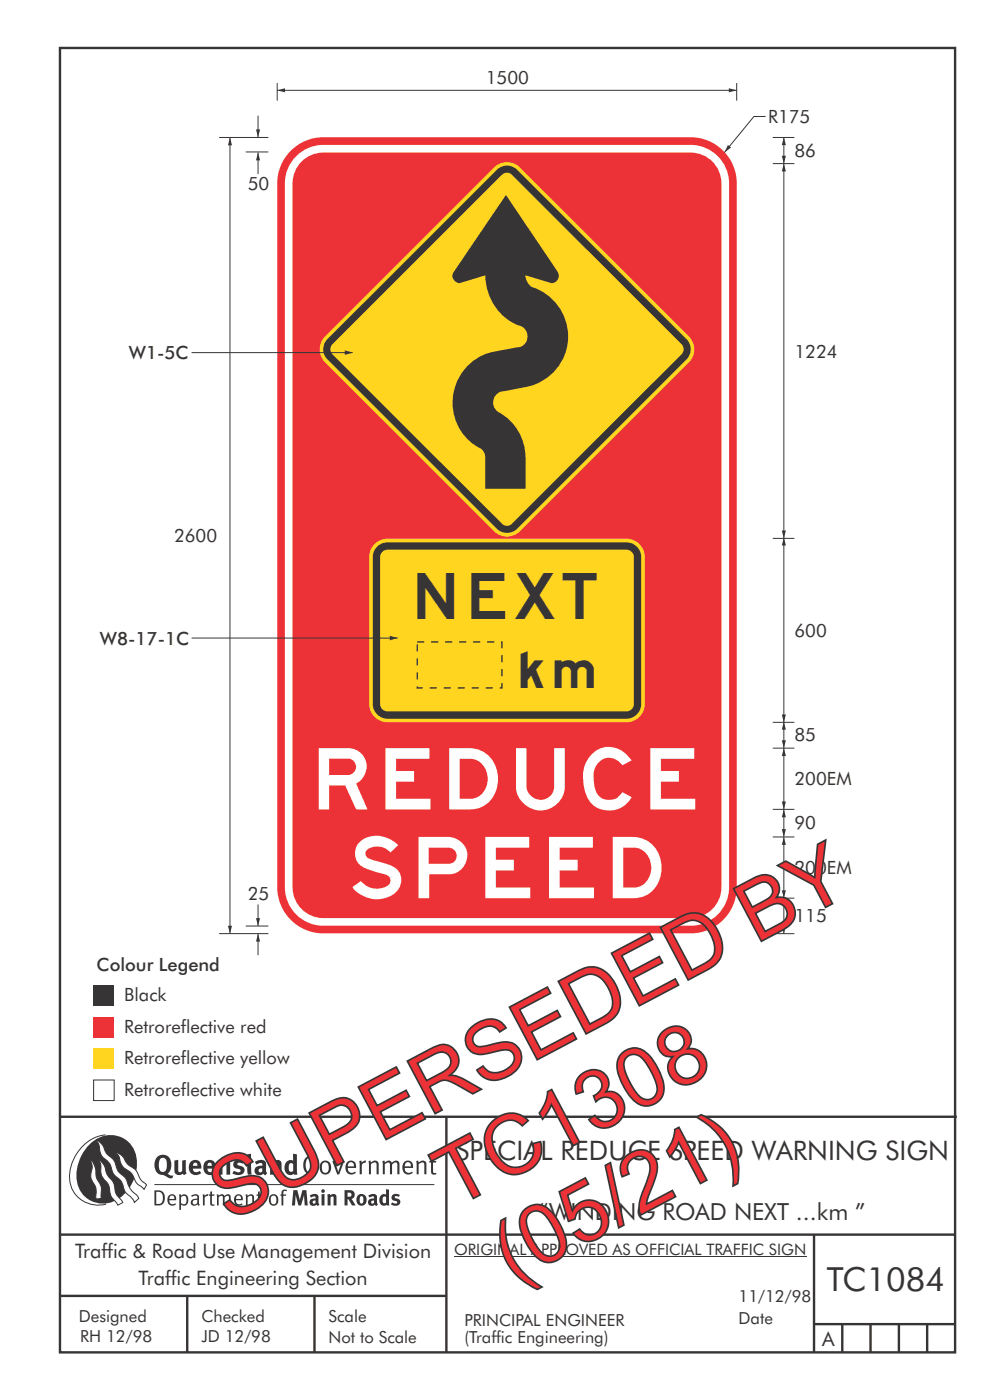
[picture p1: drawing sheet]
<svg xmlns="http://www.w3.org/2000/svg" width="210mm" height="297mm" viewBox="0 0 210 297" stroke-linecap="round" stroke-linejoin="round" font-family="sans-serif">
<g fill="none" stroke="#373435" stroke-width=".51">
<path d="M12.7 10.2h190v276.9h-190zM12.7 237.1h190.3M94.7 237v50.1M12.7 262.1h190.1M12.7 275.1h82M39.7 275.1v12M66.7 275.1v12M172.7 262.1v25M172.7 281.1h30M178.7 281.1v6M184.7 281.1v6M190.7 281.1v6"/>
<path d="M196.7 281.1v6"/>
</g>
<path d="M96.3 266.8h74.8" fill="none" stroke="#373435" stroke-width=".21"/>
<path d="M19.9 209.1h4.3v4.3h-4.3z" fill-rule="evenodd" fill="#373435"/>
<path d="M19.9 229.3h4.3v4.3h-4.3z" fill-rule="evenodd" fill="#fefefe" stroke="#373435" stroke-width=".21"/>
<path d="M19.9 222.4h4.3v4.4h-4.3z" fill-rule="evenodd" fill="#ffd520"/>
<g fill="#ed3237">
<path d="M19.9 215.8h4.3v4.4h-4.3z" fill-rule="evenodd"/>
<path d="M61.3 32.4a9.8 9.8 0 0 1 7.3-3.3h77.9a9.8 9.8 0 0 1 9.8 9.8v149.5a9.8 9.8 0 0 1-9.8 9.7h-77.9a9.8 9.8 0 0 1-9.8-9.7v-149.5a9.7 9.7 0 0 1 2.5-6.5zM62.8 33.2a8.1 8.1 0 0 1 5.8-2.4h77.9a8.2 8.2 0 0 1 8.2 8.1v149.5a8.2 8.2 0 0 1-8.2 8.1h-77.9a8.2 8.2 0 0 1-8.2-8.1v-149.5a8.1 8.1 0 0 1 2.4-5.7zM63.7 34.6a6.5 6.5 0 0 1 4.9-2.2h77.9a6.5 6.5 0 0 1 6.6 6.5v149.5a6.5 6.5 0 0 1-6.6 6.5h-77.9a6.5 6.5 0 0 1-6.5-6.5v-149.5a6.5 6.5 0 0 1 1.6-4.3z" fill-rule="evenodd"/>
</g>
<path d="M58.8 17.6v3.8M156.3 17.6v3.8M164 29.2h4.5M166.3 190.5v7.7" fill="none" stroke="#373435" stroke-width=".21"/>
<g fill="#373435">
<path d="M166.3 190.5l.4 1.7h-.8z"/>
<path d="M165.9 196.5h.8l-.4 1.7z"/>
</g>
<path d="M166.3 177.7v13" fill="none" stroke="#373435" stroke-width=".21"/>
<g fill="#373435">
<path d="M166.3 177.7l.4 1.6h-.8z"/>
<path d="M165.9 189h.8l-.4 1.7z"/>
</g>
<path d="M166.3 171.8v5.9" fill="none" stroke="#373435" stroke-width=".21"/>
<g fill="#373435">
<path d="M166.3 171.8l.4 1.7h-.8z"/>
<path d="M165.9 176h.8l-.4 1.7z"/>
</g>
<path d="M166.3 158.8v13" fill="none" stroke="#373435" stroke-width=".21"/>
<g fill="#373435">
<path d="M166.3 158.8l.4 1.7h-.8z"/>
<path d="M165.9 170.1h.8l-.4 1.7z"/>
</g>
<path d="M166.3 153.2v5.6" fill="none" stroke="#373435" stroke-width=".21"/>
<g fill="#373435">
<path d="M166.3 153.2l.4 1.7h-.8z"/>
<path d="M165.9 157.1h.8l-.4 1.7z"/>
</g>
<path d="M166.3 34.7v79.6" fill="none" stroke="#373435" stroke-width=".21"/>
<g fill="#373435">
<path d="M166.3 34.7l.4 1.7h-.8z"/>
<path d="M165.9 112.6h.8l-.4 1.7z"/>
</g>
<path d="M166.3 29.1v5.6" fill="none" stroke="#373435" stroke-width=".21"/>
<g fill="#373435">
<path d="M166.3 29.1l.4 1.7h-.8z"/>
<path d="M165.9 33.1h.8l-.4 1.6z"/>
</g>
<path d="M58.8 19.2h97.5" fill="none" stroke="#373435" stroke-width=".21"/>
<g fill="#373435">
<path d="M58.8 19.2l1.7-.5v.9z"/>
<path d="M154.6 18.7l1.7 .5-1.7 .4z"/>
</g>
<path d="M162.4 24.7h-2.4l-6.3 7.6" fill="none" stroke="#373435" stroke-width=".21"/>
<path d="M154.5 30.8l.6 .5-1.4 1z" fill="#373435"/>
<path d="M164 34.7h4.5M164 114.3h4.5M166.3 114.1v39.2M164 158.8h4.5M164 153.3h4.5M164 177.7h4.5M164 171.8h4.5M164 190.7h4.5" fill="none" stroke="#373435" stroke-width=".21"/>
<g fill="#373435">
<path d="M166.3 114.1l.4 1.7h-.8z"/>
<path d="M165.9 151.7h.8l-.4 1.6z"/>
</g>
<path d="M104.8 35.6a3.9 3.9 0 0 1 5.5 0l35.9 35.8a3.9 3.9 0 0 1 0 5.5l-35.9 35.9a3.9 3.9 0 0 1-5.5 0l-35.8-35.9a3.9 3.9 0 0 1 0-5.5z" fill-rule="evenodd" fill="#ffd520"/>
<path d="M69.5 72l35.9-36a3 3 0 0 1 4.3 0l36 36a3 3 0 0 1 0 4.3l-36 35.9a3 3 0 0 1-4.3 0l-35.9-35.9a3 3 0 0 1 0-4.3z" fill-rule="evenodd" fill="#373435"/>
<path d="M106.5 37.1a1.46 1.46 0 0 1 2.1 0l36 36a1.46 1.46 0 0 1 0 2.1l-36 36a1.46 1.46 0 0 1-2.1 0l-36-36a1.46 1.46 0 0 1 0-2.1z" fill-rule="evenodd" fill="#ffd520"/>
<path d="M107.3 41.4l10.9 16.2a1.59 1.59 0 0 1-1.2 2.5l-5.5-1.7 .2 1a2.89 2.89 0 0 0 2.3 1.9 11 11 0 0 1 6.5 11.2 11 11 0 0 1-8.7 9.6l-5 1a2.39 2.39 0 0 0-2.1 1.9 2.39 2.39 0 0 0 1.2 2.6 11 11 0 0 1 5.6 9.6v6.6h-8.5v-6.7a2.5 2.5 0 0 0-1.9-2.4 11 11 0 0 1-4.9-11.1 11 11 0 0 1 8.4-8.9l5-1a2.35 2.35 0 0 0 2.3-2 2.35 2.35 0 0 0-1.7-2.6 11.4 11.4 0 0 1-7.2-10.7l-5.5 1.7a1.53 1.53 0 0 1-1.2-2.4z" fill-rule="evenodd" fill="#373435"/>
<path d="M79.5 115.5a3.9 3.9 0 0 1 2.7-1.2h50.7a3.9 3.9 0 0 1 3.9 3.9v31.2a3.9 3.9 0 0 1-3.9 3.9h-50.7a3.9 3.9 0 0 1-3.9-3.9v-31.2a3.9 3.9 0 0 1 1.2-2.7z" fill-rule="evenodd" fill="#ffd520"/>
<path d="M80 116a3.1 3.1 0 0 1 2.2-.9h50.7a3.2 3.2 0 0 1 3.2 3.2v31.1a3.2 3.2 0 0 1-3.2 3.2h-50.7a3.2 3.2 0 0 1-3.1-3.2v-31.1a3.1 3.1 0 0 1 .9-2.3z" fill-rule="evenodd" fill="#373435"/>
<path d="M81 117.3l.7-.5 .5-.1h50.7a1.56 1.56 0 0 1 1.6 1.5v31.2a1.56 1.56 0 0 1-1.6 1.6h-50.7a1.56 1.56 0 0 1-1.5-1.6v-31.2z" fill-rule="evenodd" fill="#ffd520"/>
<path d="M88.5 136.3h18v9.7h-18z" fill="none" stroke="#373435" stroke-width=".3" stroke-dasharray="1.5 1.5" stroke-linecap="butt"/>
<path d="M40.6 74.9h34.2" fill="none" stroke="#373435" stroke-width=".21"/>
<path d="M73.1 74.4l1.7 .5-1.7 .4z" fill="#373435"/>
<path d="M40.6 135.4h43.8" fill="none" stroke="#373435" stroke-width=".21"/>
<path d="M82.7 134.9l1.7 .5-1.7 .5z" fill="#373435"/>
<path d="M48.8 29.2v169M164 198.2h4.5" fill="none" stroke="#373435" stroke-width=".21"/>
<g fill="#373435">
<path d="M48.8 29.2l.4 1.7h-.8z"/>
<path d="M48.4 196.5h.8l-.4 1.7z"/>
</g>
<path d="M54.8 32.4v4.5" fill="none" stroke="#373435" stroke-width=".21"/>
<path d="M54.8 32.4l.4 1.6h-.9z" fill="#373435"/>
<path d="M54.8 24.6v4.5" fill="none" stroke="#373435" stroke-width=".21"/>
<path d="M54.3 27.5h.9l-.4 1.6z" fill="#373435"/>
<path d="M54.8 198.2v4.6" fill="none" stroke="#373435" stroke-width=".21"/>
<path d="M54.8 198.2l.4 1.7h-.9z" fill="#373435"/>
<path d="M54.8 192v4.6" fill="none" stroke="#373435" stroke-width=".21"/>
<path d="M54.3 194.9h.9l-.4 1.7z" fill="#373435"/>
<path d="M46.5 29.2h10.4M52.1 32.3h4.8M46.5 198.2h10.4M52.1 196.6h4.8" fill="none" stroke="#373435" stroke-width=".21"/>
<g fill="#373435">
<path d="M65 245.7a1.61 1.61 0 0 1 2 0l-.2 .3a1.17 1.17 0 0 0-1.4-.2 1.17 1.17 0 0 0-.5 1.3 1.42 1.42 0 0 0 1.2 1.8l.6-.1v-1.2h-.8l-.1-.4h1.3v1.8a1.82 1.82 0 0 1-2.1 0 1.82 1.82 0 0 1-.6-2.1l.2-.7z" fill-rule="evenodd"/>
<path d="M68.3 246.6a1.77 1.77 0 0 0 .3 2.7 1.39 1.39 0 0 0 1.4-.5 1.39 1.39 0 0 0 .2-1.5 1.19 1.19 0 0 0-1.9-.7zM68.6 246.9a.83 .83 0 0 1 1 0 .83 .83 0 0 1 .2 1 .75 .75 0 0 1-.6 1 .75 .75 0 0 1-.9-.8l.1-.9z" fill-rule="evenodd"/>
<path d="M70.5 246.4h.5l.8 2.4 .8-2.4h.4l-1 2.9h-.4z" fill-rule="evenodd"/>
<path d="M73.6 246.7a1.74 1.74 0 0 0 .5 2.6l1-.1 .4-.2-.2-.3a.89 .89 0 0 1-1 .2 .89 .89 0 0 1-.5-1h1.8a1.15 1.15 0 0 0-.5-1.4 1.15 1.15 0 0 0-1.5 .2zM74 246.9a.67 .67 0 0 1 .8-.1 .67 .67 0 0 1 .3 .8h-1.3z" fill-rule="evenodd"/>
<path d="M76.2 246.5l.5-.1v.4l.6-.4h.4l-.2 .5a.61 .61 0 0 0-.7 .6v1.8h-.5z" fill-rule="evenodd"/>
<path d="M78.2 246.5l.4-.1 .1 .4a.89 .89 0 0 1 .9-.4 .89 .89 0 0 1 .8 .7v2.2h-.5v-2.2l-.1-.2-.3-.2-.8 .4v2.2h-.4z" fill-rule="evenodd"/>
<path d="M81.1 246.5l.5-.1v.4a.83 .83 0 0 1 .8-.5 .83 .83 0 0 1 .7 .5 .86 .86 0 0 1 1-.4 .86 .86 0 0 1 .7 .7v2.2h-.5v-2.4a.5 .5 0 0 0-.8 .1l-.3 .2v2.1h-.5v-2.3l-.3-.2-.8 .3v2.2h-.4z" fill-rule="evenodd"/>
<path d="M85.7 246.7a1.74 1.74 0 0 0 .5 2.6l1-.1 .4-.2-.2-.3a.89 .89 0 0 1-1 .2 .89 .89 0 0 1-.5-1h1.7a1.15 1.15 0 0 0-.4-1.4 1.15 1.15 0 0 0-1.5 .2zM86.1 246.9a.67 .67 0 0 1 .8-.1 .67 .67 0 0 1 .3 .8h-1.3z" fill-rule="evenodd"/>
<path d="M88.3 246.5l.4-.1 .1 .4a.89 .89 0 0 1 1-.4 .89 .89 0 0 1 .7 .7v2.2h-.5v-2.2l-.1-.2-.3-.2-.8 .4v2.2h-.4z" fill-rule="evenodd"/>
<path d="M91.5 245.7l.5-.1-.1 .8h.7l-.1 .4h-.6v2l.1 .2h.5l.1 .2a.71 .71 0 0 1-1.1-.5v-1.9h-.4v-.4h.4z" fill-rule="evenodd"/>
<path d="M37 246.4l.8-.2v2a.46 .46 0 0 0 .2 .6 .46 .46 0 0 0 .7-.3v-2.1l.7-.2v2.3l.2 .6-.6 .3-.2-.3a1.03 1.03 0 0 1-1.2 .3 1.03 1.03 0 0 1-.6-1.1z" fill-rule="evenodd"/>
<path d="M40.5 246.6a1.64 1.64 0 0 0-.1 2.3 1.64 1.64 0 0 0 2.3 .1l-.3-.5a.78 .78 0 0 1-.9 .3 .78 .78 0 0 1-.6-.7h1.8a1.37 1.37 0 0 0-.5-1.7 1.37 1.37 0 0 0-1.7 .2zM41.1 247a.48 .48 0 0 1 .6-.1 .48 .48 0 0 1 .2 .6h-.9z" fill-rule="evenodd"/>
<path d="M43.5 246.6a1.65 1.65 0 0 0-.2 2 1.65 1.65 0 0 0 1.9 .7l.6-.3-.4-.5a.78 .78 0 0 1-.9 .4 .78 .78 0 0 1-.5-.8h1.8a1.37 1.37 0 0 0-.6-1.7 1.37 1.37 0 0 0-1.7 .2zM44.1 247a.48 .48 0 0 1 .7-.1 .48 .48 0 0 1 .1 .6h-.9z" fill-rule="evenodd"/>
<path d="M46.3 246.4l.7-.2 .1 .4a.95 .95 0 0 1 1.1-.4 .95 .95 0 0 1 .6 .9v2.3h-.7l-.1-2.3-.2-.2-.6 .3v2.2h-.8z" fill-rule="evenodd"/>
<path d="M49.7 246.6a1.73 1.73 0 0 1 2.1-.1l-.3 .5-.5-.2a.42 .42 0 0 0-.6 .3l.1 .2a1.23 1.23 0 0 1 1.4 1.1 1.47 1.47 0 0 1-2.3 .8l-.3-.1 .3-.6 .8 .3a.47 .47 0 0 0 .7-.3 .87 .87 0 0 0-1.1-.5l-.4-.2-.1-.4z" fill-rule="evenodd"/>
<path d="M54.1 246.6l.3 .6 .3-.2a.62 .62 0 0 1 .9 0l.1 .4a1.21 1.21 0 0 0-1.3 .4 1.21 1.21 0 0 0-.2 1.3 1.19 1.19 0 0 0 1.7 0l.4 .4 .4-.5-.2-.3v-1.4a.96 .96 0 0 0-1.4-1.1zM55 248.1l.7-.1v.7a.43 .43 0 0 1-.7 .1 .43 .43 0 0 1 0-.7z" fill-rule="evenodd"/>
<path d="M57.2 246.4l.7-.2 .1 .4a.95 .95 0 0 1 1.1-.4 .95 .95 0 0 1 .6 .9v2.3h-.8v-2.3l-.2-.2-.6 .3v2.2h-.8z" fill-rule="evenodd"/>
<path d="M62.2 244.9v1.5a1.29 1.29 0 0 0-1.4 .1 1.29 1.29 0 0 0-.4 1.4 1.24 1.24 0 0 0 .5 1.3 1.24 1.24 0 0 0 1.4 0l.1 .2h.7l-.1-4.4zM61.5 246.9h.4l.3 .2v1.4l-.2 .2a.48 .48 0 0 1-.7-.4 1.52 1.52 0 0 1 .2-1.4z" fill-rule="evenodd"/>
<path d="M52.4 245.1l.8-.2 .2 4.5h-.8v-.2z" fill-rule="evenodd"/>
</g>
<path d="M22.4 240.9a9 9 0 0 0-7.3 10.9 6.2 6.2 0 0 0 7.4 3.8M32.8 251.5h59.4" fill="none" stroke="#373435" stroke-width=".21"/>
<path d="M19.1 242.8a5.7 5.7 0 0 1 6.6-1.4 5.7 5.7 0 0 1 3.4 5.7 8.6 8.6 0 0 1-6.3 8.3 5.7 5.7 0 0 1-6.5-7 9.9 9.9 0 0 1 2.8-5.6z" fill-rule="evenodd" fill="#373435"/>
<path d="M24.5 244.6a3.1 3.1 0 0 1 2.3 2.1l.8 .8a3.2 3.2 0 0 1 1.9 2.3l.4 .7 1.2 1-.5 1-.3-.3a3.5 3.5 0 0 1-1.8-2.1 3.8 3.8 0 0 0-2.2-2.2 3.5 3.5 0 0 1-1-2.2zM20.5 242a3.4 3.4 0 0 1 1.9 2.4l.7 .9a3.7 3.7 0 0 1 1.8 2.9l.7 .9a3.5 3.5 0 0 1 1.7 2.6 6.3 6.3 0 0 0 1.9 2.2l.2 .5-.9 .8a6.1 6.1 0 0 0-1.9-2.2l-.3-.7a3.6 3.6 0 0 0-2-2.8l-.5-1a3.6 3.6 0 0 0-2-2.8 3.7 3.7 0 0 1-.7-2.4zM21 246.2a3.4 3.4 0 0 1 1.6 2.7l.5 1a3.8 3.8 0 0 1 1.4 3.1l.3 .7 1.2 1.6-1 .5-.5-.8a3.2 3.2 0 0 1-1.3-2.7 4.3 4.3 0 0 0-1.4-2.3 4.7 4.7 0 0 1-.4-2.9zM19.3 246.2a5.1 5.1 0 0 1 1.1 3.7l.3 .6a3.1 3.1 0 0 1 .7 3l.1 .9-1.1 .1-.1-.8a3.5 3.5 0 0 0-.8-3.2 3.6 3.6 0 0 1 .1-2.5z" fill-rule="evenodd" fill="#fefefe" stroke="#373435" stroke-width=".21"/>
<g fill="#373435">
<path d="M33.4 245.6a2.51 2.51 0 0 0 .4 3.7l.8 .1a2.78 2.78 0 0 0 2 .7l.2-.6h-.5l-.8-.3a2.56 2.56 0 0 0 0-3.8 1.83 1.83 0 0 0-2.1 .2zM34.1 245.9a.87 .87 0 0 1 1 0 .87 .87 0 0 1 .3 1v.4a1.17 1.17 0 0 1-.8 1.5l-.4-.1a2.38 2.38 0 0 1-.1-2.8z" fill-rule="evenodd"/>
<path d="M33.2 253v2.6a1.12 1.12 0 0 0 1.1-.3 1.12 1.12 0 0 0 .3-1.2l-.1-.5-.4-.5zM32.8 252.7h1.1a1.67 1.67 0 0 1 1.1 1.6 1.67 1.67 0 0 1-1.2 1.6h-1zM36.1 254l-.2 .5h1.1a.55 .55 0 0 0-.2-.6 .55 .55 0 0 0-.7 .1zM35.8 253.8a.95 .95 0 0 1 1.2-.1 .95 .95 0 0 1 .4 1.1h-1.5a.72 .72 0 0 0 .4 .8 .72 .72 0 0 0 .9-.2l.1 .2a1.15 1.15 0 0 1-1.5 .1 1.15 1.15 0 0 1-.2-1.5zM38.4 254.2v1.1a.7 .7 0 0 0 1 .2 .7 .7 0 0 0 .2-.9 .61 .61 0 0 0-.4-.8 .61 .61 0 0 0-.8 .4zM38 253.6l.4-.1v.3a.95 .95 0 0 1 1.2-.1 .95 .95 0 0 1 .4 1.2 .92 .92 0 0 1-.5 .9 .92 .92 0 0 1-1.1-.1v1.1l-.4 .1zM41 254.9a.5 .5 0 0 0 .2 .8 .5 .5 0 0 0 .6-.4l.1-.6zM40.6 253.8a1 1 0 0 1 1.6 .3v1.4l.2 .2-.2 .3-.3-.4a.78 .78 0 0 1-1.4 0 .78 .78 0 0 1 .8-1.1l.6-.1a.58 .58 0 0 0-.4-.6 .58 .58 0 0 0-.7 .2zM43 253.6l.3-.1 .1 .4 .3-.3 .5-.1-.2 .4a.52 .52 0 0 0-.6 .5v1.5h-.3zM44.6 253l.4-.1v.7h.6l-.2 .2h-.4v1.5a.35 .35 0 0 0 .5 .3v.3a.57 .57 0 0 1-.6 0 .57 .57 0 0 1-.3-.5v-1.6h-.3v-.2h.3zM46 253.6l.3-.1 .1 .3 .2-.1a.64 .64 0 0 1 1 .2 .7 .7 0 0 1 .8-.4 .7 .7 0 0 1 .6 .6v1.8h-.4v-1.7l-.3-.4-.6 .4v1.7h-.4v-1.7a.38 .38 0 0 0-.3-.4 .38 .38 0 0 0-.4 .2l-.2 .1v1.8h-.4zM50.2 254l-.1 .5h1a.55 .55 0 0 0-.2-.6 .55 .55 0 0 0-.7 .1zM49.9 253.8a.95 .95 0 0 1 1.2-.1 .95 .95 0 0 1 .4 1.1h-1.4a.72 .72 0 0 0 .4 .8 .72 .72 0 0 0 .8-.2l.2 .2a1.15 1.15 0 0 1-1.5 .1 1.15 1.15 0 0 1-.3-1.5zM52.1 253.6l.3-.1 .1 .4a.72 .72 0 0 1 .8-.4 .72 .72 0 0 1 .6 .6v1.8h-.4v-1.6a.45 .45 0 0 0-.3-.5 .45 .45 0 0 0-.5 .2l-.2 .1v1.8h-.3zM54.8 253l.4-.1-.1 .7h.6l-.1 .2h-.5v1.5a.35 .35 0 0 0 .5 .3l.1 .3a.57 .57 0 0 1-.6 0 .57 .57 0 0 1-.4-.5v-1.6h-.3v-.2h.3zM57.6 253.9l-.2 .7a.65 .65 0 0 0 .3 .9 .65 .65 0 0 0 .9-.2v-.1a.93 .93 0 0 0-.7-1.4zM57.3 253.8a1.12 1.12 0 0 1 1.5 0 1.12 1.12 0 0 1 .2 1.5 1.01 1.01 0 0 1-1.3 .6 1.01 1.01 0 0 1-.7-1.2zM59.9 252.7l.5-.2 .5 .1-.1 .3-.4-.1-.3 .2v.6h.7l-.2 .2h-.5v2.1h-.4v-2.1h-.2v-.2h.2zM62.2 252.6l-.3 3.3h.7l.1-2.3 .6 2.3h.6l.6-2.3 .2 2.3h.6l-.3-3.3h-.8l-.6 2.2-.5-2.2zM65.7 253.8l.3 .4a.51 .51 0 0 1 .5-.3 .51 .51 0 0 1 .5 .4v.1a.88 .88 0 0 0-1.2 .3 .88 .88 0 0 0 .2 1.2 .9 .9 0 0 0 1.1-.2l.4 .3 .3-.4-.2-.3v-1a.87 .87 0 0 0-.5-.9 .87 .87 0 0 0-1 .2zM66.5 254.9l.5-.1-.1 .5-.1 .2h-.3l-.1-.2zM68.2 253.5v2.4h.7v-2.5zM68.2 252.8a.39 .39 0 0 0 .7 0 .39 .39 0 0 0-.7 0zM69.4 253.6l.1 2.3h.6v-1.7a.33 .33 0 0 1 .4-.2 .33 .33 0 0 1 .3 .3v1.6h.6v-1.8a.75 .75 0 0 0-.5-.6 .75 .75 0 0 0-.8 .2l-.1-.3zM73.1 252.6v3.3h.6v-1.4l.3 .3 .7 1.1h.8l-1-1.4a.94 .94 0 0 0 .8-1 .94 .94 0 0 0-1-.9zM73.7 253.2a.51 .51 0 0 1 .8 .1 .51 .51 0 0 1-.2 .7h-.6zM75.9 253.8a1.19 1.19 0 0 0 0 1.7 1.19 1.19 0 0 0 1.7 0 1.19 1.19 0 0 0-.1-1.6 1.19 1.19 0 0 0-1.6-.1zM76.5 254l.2-.1a.99 .99 0 0 1 0 1.6 1.06 1.06 0 0 1-.2-1.5zM78.1 253.8l.3 .4a.51 .51 0 0 1 .5-.3 .51 .51 0 0 1 .5 .4v.1a.88 .88 0 0 0-1.1 .3 .88 .88 0 0 0 .2 1.2 .9 .9 0 0 0 1-.2l.4 .3 .3-.4-.2-.3v-1a.87 .87 0 0 0-.5-.9 .87 .87 0 0 0-1 .2zM78.9 254.9l.5-.1v.5l-.2 .2h-.3l-.1-.2zM81.9 252.4v1.2a1.2 1.2 0 0 0-1.3 .6 1.2 1.2 0 0 0 .1 1.4l.6 .3 .7-.2 .1 .2h.5l-.1-3.4zM81.4 254l.5 .1v1.2a.46 .46 0 0 1-.6 0 .46 .46 0 0 1-.1-.6zM83.3 253.6a.79 .79 0 0 0-.1 1 .79 .79 0 0 0 .9 .4 .33 .33 0 0 1 .1 .5 .33 .33 0 0 1-.5-.1l-.5-.2-.2 .5a1.15 1.15 0 0 0 1.2 .3 1.15 1.15 0 0 0 .7-1 1.49 1.49 0 0 0-1.1-.8 .4 .4 0 0 1 .2-.3 .4 .4 0 0 1 .5 .1l.1 .1 .2-.5a1.47 1.47 0 0 0-1.5 0z" fill-rule="evenodd"/>
</g>
<g font-size="17.6" fill="#ed3237">
<text x="96.4" y="256.5" transform="rotate(-28 96.4 256.5)">TC1308</text>
<text x="48.6" y="259.5" transform="rotate(-28 48.6 259.5)">SUPERSEDED BY</text>
<text x="108.6" y="272.4" transform="rotate(-28 108.6 272.4)">(05/21)</text>
</g>
<g font-size="13" fill="#fefefe">
<text x="67.6" y="171.8">REDUCE</text>
<text x="74.8" y="190.7">SPEED</text>
</g>
<text font-size="9.8" fill="#373435" x="88.6" y="131.4">NEXT</text>
<text font-size="7.1" fill="#373435" x="175.4" y="274.1">TC1084</text>
<text font-size="5.8" fill="#373435" x="110.5" y="146">km</text>
<text font-size="5.7" fill="#373435" x="96.7" y="246.3">SPECIAL REDUCE SPEED WARNING SIGN</text>
<text font-size="5" fill="#373435" x="114.2" y="259">“WINDING ROAD NEXT ...km ”</text>
<g font-size="4.2" fill="#373435">
<text x="15.9" y="267.1">Traffic &amp; Road Use Management Division</text>
<text x="29.4" y="272.7">Traffic Engineering Section</text>
<text x="174.4" y="285.6">A</text>
</g>
<g font-size="3.9" fill="#373435">
<text x="103.1" y="17.9">1500</text>
<text x="163" y="26">R175</text>
<text x="168.6" y="33.3">86</text>
<text x="52.6" y="40.3">50</text>
<text x="27.3" y="76.3">W1-5C</text>
<text x="168.6" y="75.9">1224</text>
<text x="36.9" y="115">2600</text>
<text x="21.2" y="136.8">W8-17-1C</text>
<text x="168.6" y="135.1">600</text>
<text x="168.6" y="157.4">85</text>
<text x="168.6" y="166.7">200EM</text>
<text x="168.6" y="176.1">90</text>
<text x="168.6" y="185.6">200EM</text>
<text x="52.6" y="191.1">25</text>
<text x="168.6" y="195.7">115</text>
<text x="20.5" y="206.1">Colour Legend</text>
<text x="26.4" y="212.5">Black</text>
<text x="26.4" y="219.3">Retroreflective red</text>
<text x="26.4" y="225.9">Retroreflective yellow</text>
<text x="26.4" y="232.7">Retroreflective white</text>
</g>
<g font-size="3.5" fill="#373435">
<text x="16.7" y="280.5">Designed</text>
<text x="42.7" y="280.5">Checked</text>
<text x="69.7" y="280.5">Scale</text>
<text x="98.6" y="281.4">PRINCIPAL ENGINEER</text>
<text x="156.7" y="281.1">Date</text>
<text x="156.7" y="276.3">11/12/98</text>
<text x="17" y="284.9">RH 12/98</text>
<text x="42.7" y="284.9">JD 12/98</text>
<text x="69.7" y="285.1">Not to Scale</text>
<text x="98.6" y="285.2">(Traffic Engineering)</text>
</g>
<text font-size="3.4" fill="#373435" x="96.3" y="266.4">ORIGINAL APPROVED AS OFFICIAL TRAFFIC SIGN</text>
</svg>
